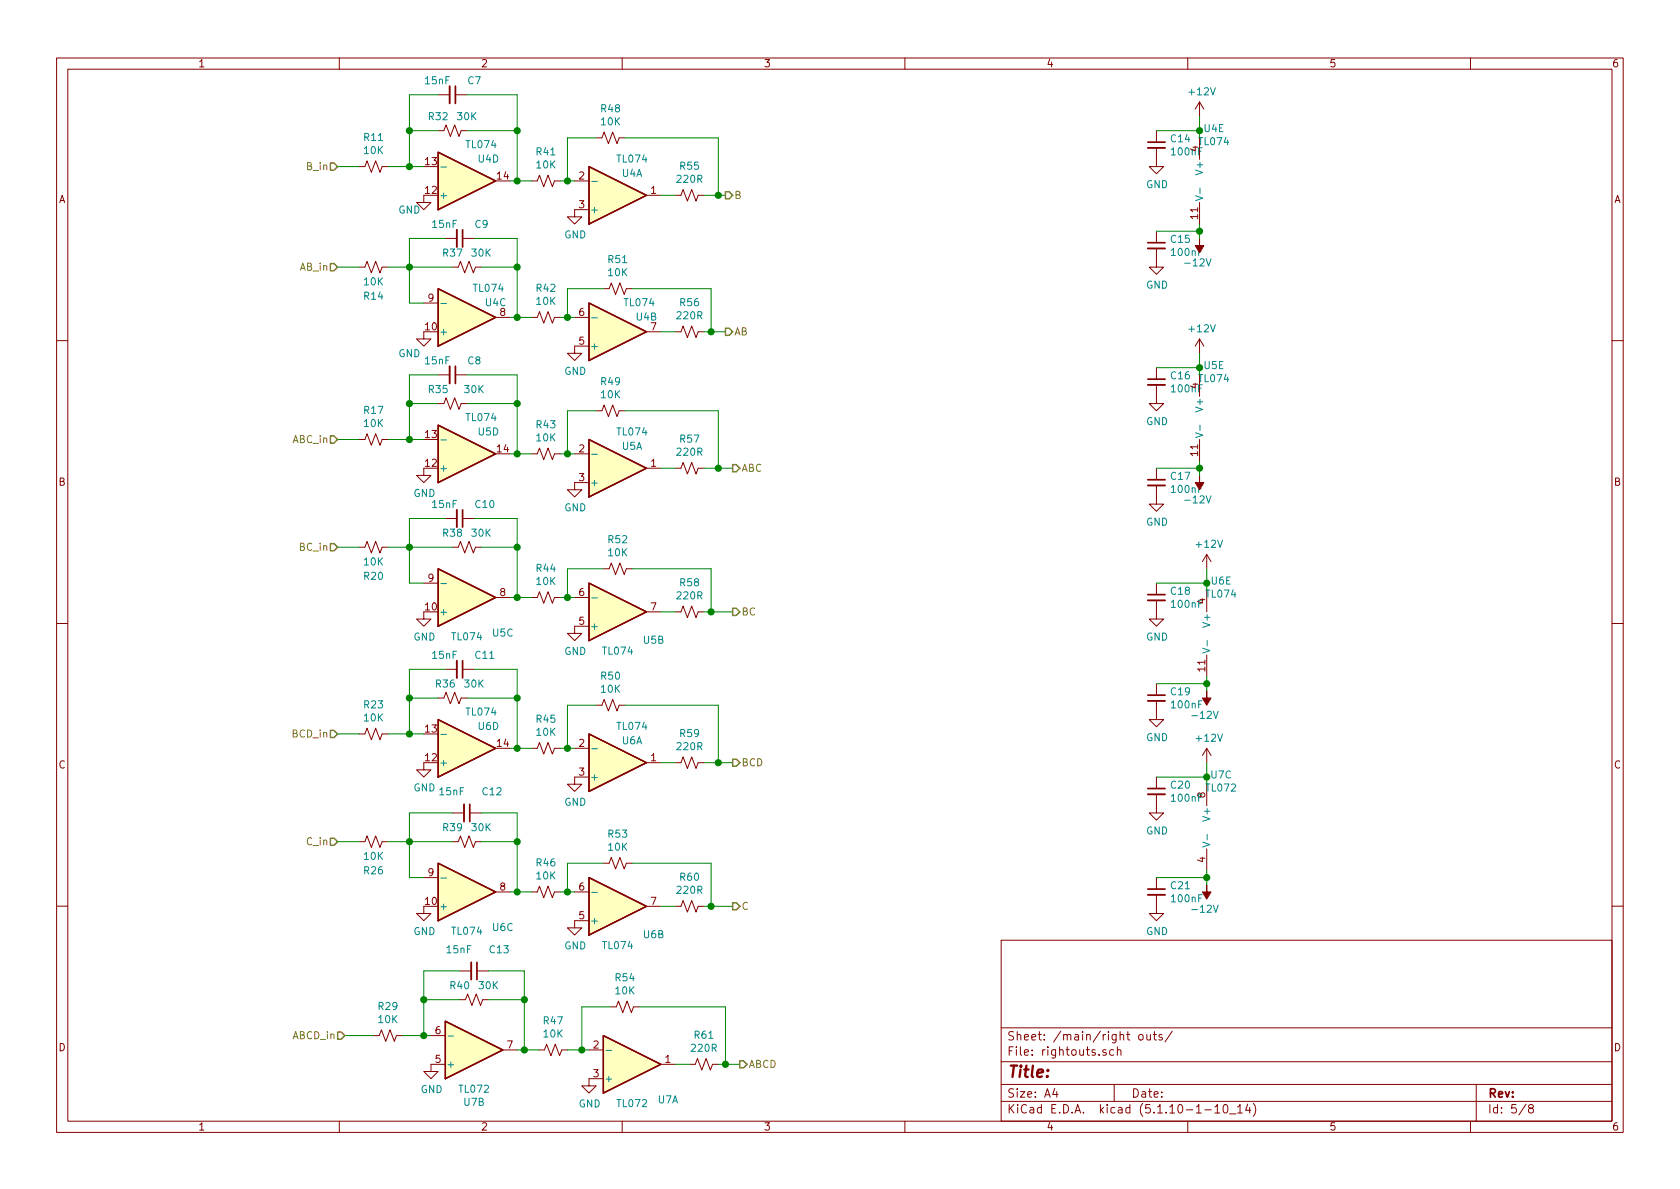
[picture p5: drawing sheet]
<svg xmlns="http://www.w3.org/2000/svg" width="297mm" height="210mm" viewBox="0 0 297 210" stroke-linecap="round" stroke-linejoin="round" font-family="sans-serif">
<g fill="none" stroke="#840000" stroke-width=".18">
<path d="M10 10.3h277v189.9h-277zM12 12.2h273v186.1h-273zM60 10.3v1.9M77.5 16.8h2M80.5 16.8h2M110 10.3v1.9M160 10.3v1.9M210 10.3v1.9M212.1 18v2.6M212.1 18l-.8 1.3M212.1 18l.8 1.3M260 10.3v1.9"/>
<path d="M63.5 29.5h1l.4-1.1 .8 2.1 .7-2.1 .8 2.1 .4-1h1M74.9 34.5v1.3h1.3l-1.3 1.3-1.2-1.3h1.2M77.5 23.1h1l.4-1 .7 2 .8-2 .8 2 .3-1h1M94 32h1l.4-1 .7 2 .8-2 .8 2 .3-1h1.1M101.6 32h2.5M104.1 37.1h-2.5v1.2h1.3l-1.3 1.3-1.3-1.3h1.3M105.4 24.4h1l.4-1 .8 2 .7-2 .8 2 .4-1h1M114.3 34.5h2.5M119.4 34.5h1l.4-1 .7 2.1 .8-2.1 .8 2.1 .3-1.1h1.1M204.5 26.2v3.3h1.2l-1.2 1.2-1.3-1.2h1.3M204.5 23.1v2M212.1 24.4v3.8"/>
<path d="M212.1 35.8v3.8M63.5 47.2h1l.4-1 .8 2.1 .7-2.1 .8 2.1 .4-1.1h1M74.9 58.7v1.2h1.3l-1.3 1.3-1.2-1.3h1.2M74.9 53.6h2.6M78.7 42.2h2.1M80 47.2h1l.4-1 .8 2.1 .7-2.1 .8 2.1 .4-1.1h1M81.8 42.2h2M87.6 56.1h2.6M94 56.1h1l.4-1 .7 2 .8-2 .8 2 .3-1h1.1M101.6 56.1h2.5M106.7 51h1l.4-1 .7 2.1 .8-2.1 .8 2.1 .3-1.1h1.1M114.3 58.7h2.5"/>
<path d="M119.4 58.7h1l.4-1 .7 2 .8-2 .8 2 .3-1h1.1M204.5 43.9v3.3h1.2l-1.2 1.3-1.3-1.3h1.3M204.5 40.9v2M212.1 59.9l-.8 1.3M212.1 59.9v2.6M212.1 59.9l.8 1.3M10 60.2h2M63.5 77.7h1l.4-1 .8 2 .7-2 .8 2 .4-1h1M77.5 71.4h1l.4-1 .7 2 .8-2 .8 2 .3-1h1M77.5 66.3h2M80.5 66.3h2M104.1 61.2h-2.5v1.3h1.3l-1.3 1.2-1.3-1.2h1.3"/>
<path d="M105.4 72.6h1l.4-1 .8 2.1 .7-2.1 .8 2.1 .4-1.1h1M204.5 68.1v3.3h1.2l-1.2 1.2-1.3-1.2h1.3M204.5 65v2.1M212.1 66.3v3.8M212.1 77.7v3.8M285 60.2h2M63.5 96.8h1l.4-1 .8 2 .7-2 .8 2 .4-1h1M74.9 82.8v1.3h1.3l-1.3 1.2-1.2-1.2h1.2M78.7 91.7h2.1M80 96.8h1l.4-1 .8 2 .7-2 .8 2 .4-1h1M81.8 91.7h2M94 80.3h1l.4-1.1 .7 2.1 .8-2.1 .8 2.1 .3-1h1.1"/>
<path d="M101.6 80.3h2.5M104.1 85.3h-2.5v1.3h1.3l-1.3 1.3-1.3-1.3h1.3M114.3 82.8h2.5M119.4 82.8h1l.4-1 .7 2 .8-2 .8 2 .3-1h1.1M204.5 85.8v3.3h1.2l-1.2 1.3-1.3-1.3h1.3M204.5 82.8v2M213.4 98v2.6M213.4 98l-.8 1.3M213.4 98l.7 1.3M10 110.3h2M74.9 108.2v1.3h1.3l-1.3 1.2-1.2-1.2h1.2M74.9 103.1h2.6"/>
<path d="M78.7 118.4h2.1M81.8 118.4h2M87.6 105.7h2.6M94 105.7h1l.4-1.1 .7 2.1 .8-2.1 .8 2.1 .3-1h1.1M101.6 105.7h2.5M104.1 110.7h-2.5v1.3h1.3l-1.3 1.3-1.3-1.3h1.3M106.7 100.6h1l.4-1 .7 2 .8-2 .8 2 .3-1h1.1M114.3 108.2h2.5M119.4 108.2h1l.4-1 .7 2 .8-2 .8 2 .3-1h1.1M204.5 106.2v3.3h1.2l-1.2 1.2-1.3-1.2h1.3M204.5 103.1v2.1M213.4 104.4v3.8"/>
<path d="M213.4 115.8v3.8M285 110.3h2M63.5 129.8h1l.4-1 .8 2 .7-2 .8 2 .4-1h1M74.9 134.9v1.2h1.3l-1.3 1.3-1.2-1.3h1.2M77.5 123.4h1l.4-1 .7 2.1 .8-2.1 .8 2.1 .3-1.1h1M94 132.3h1l.4-1 .7 2 .8-2 .8 2 .3-1h1.1M101.6 132.3h2.5M104.1 137.4h-2.5v1.3h1.3l-1.3 1.2-1.3-1.2h1.3M105.4 124.7h1l.4-1 .8 2 .7-2 .8 2 .4-1h1M114.3 134.9h2.5M119.4 134.9h1l.4-1 .7 2 .8-2 .8 2 .3-1h1.1M204.5 123.9v3.3h1.2l-1.2 1.3-1.3-1.3h1.3"/>
<path d="M204.5 120.9v2M204.5 137.4v2M213.4 132.3v2.6M213.4 138.7v3.8M213.4 132.3l-.8 1.3M213.4 132.3l.7 1.3M63.5 148.8h1l.4-1 .8 2.1 .7-2.1 .8 2.1 .4-1.1h1M74.9 155.2h2.6M80 148.8h1l.4-1 .8 2.1 .7-2.1 .8 2.1 .4-1.1h1M80 143.8h2M83.1 143.8h2M87.6 157.7h2.6"/>
<path d="M94 157.7h1l.4-1 .7 2 .8-2 .8 2 .3-1h1.1M101.6 157.7h2.5M106.7 152.6h1l.4-1 .7 2.1 .8-2.1 .8 2.1 .3-1.1h1.1M204.5 158.2v3.3h1.2l-1.2 1.3-1.3-1.3h1.3M204.5 140.5v3.3h1.2l-1.2 1.2-1.3-1.2h1.3M204.5 155.2v2M213.4 150.1v3.8M10 160.2h2M74.9 160.3v1.2h1.3l-1.3 1.3-1.2-1.3h1.2M81.3 176.8h1l.4-1 .7 2 .8-2 .8 2 .3-1h1.1M81.3 171.7h2M84.3 171.7h2.1"/>
<path d="M104.1 162.8h-2.5v1.3h1.3l-1.3 1.2-1.3-1.2h1.3M107.9 178h1.1l.3-1 .8 2.1 .8-2.1 .7 2.1 .4-1.1h1M114.3 160.3h2.5M119.4 160.3h1l.4-1 .7 2 .8-2 .8 2 .3-1h1.1M177 166.3h108v32h-108zM285 160.2h2M60 198.3v1.9M66 183.1h1.1l.3-1 .8 2 .8-2 .7 2 .4-1h1M76.2 183.1h2.5M78.7 188.2h-2.5v1.3h1.3l-1.3 1.2-1.3-1.2h1.3M88.9 185.7h2.5M95.2 185.7h1.1l.3-1 .8 2 .8-2 .7 2 .4-1h1"/>
<path d="M104.1 185.7h2.6M106.7 190.7h-2.6v1.3h1.3l-1.3 1.3-1.2-1.3h1.2M110 198.3v1.9M116.8 188.2h2.6M121.9 188.2h1l.4-1 .8 2 .7-2 .8 2 .4-1h1M160 198.3v1.9M177 194.8h108M177 191.8h108M177 187.8h108M177 181.8h108M186.5 192.5l-.4 1h1M186.8 193v1"/>
<path d="M195.6 185.7a.37 .37 0 0 0-.6 .1v.2l.6 .2v.1l-.2 .3-.4-.1M196.9 185.7l-.4-.1-.3 .3 .1 .6 .2 .1 .4-.1M197 191.8v3M197.6 185.7a.37 .37 0 0 1 .6 .1v.8M197.6 185.1v1.5M201.4 183.1l.2-.2 .5 .2v.7l-.3 .1-.4-.1zM202.8 182.9v.9l.4 .1 .2-.1M203.4 182.9v1M203.9 182.9h.6M204.1 182.4v1.3l.4 .2M205.5 183l-.4-.1-.2 .2 .1 .3 .5 .1v.3h-.6M207.3 182.3l-1.3 2"/>
<path d="M210 198.3v1.9M213 196.3h1.2M214.8 195.8l.4-.5v1.5M214.8 196.8h.9M216.4 195.5l.3-.2a.94 .94 0 0 1 0 1.5l-.4-.3v-.6zM217.4 197h1.1M218.8 195.8l.5-.5v1.5M218.8 196.8h.9M220.6 195.2l-.4 1.1h1M221 195.8v1M221.6 195.1a1.71 1.71 0 0 1 0 2.3M260 198.3v1.9"/>
<path d="M261 191.8v6.5M269.8 195.2l-1.2 2M270.6 196l-.3-.2v-.2l.3-.3h.2l.3 .3-.1 .2-.6 .2a.48 .48 0 0 0-.1 .7l.3 .1 .4-.1a.48 .48 0 0 0-.2-.7"/>
</g>
<g fill="none" stroke="#840000" stroke-width=".33">
<path d="M79.5 15.2v3.1M202.9 26.2h3.1M80.8 40.6v3.1M202.9 43.9h3.1M79.5 64.8v3M202.9 68.1h3.1M80.8 90.2v3M202.9 85.8h3.1M80.8 116.8v3.1M202.9 106.2h3.1M202.9 123.9h3.1M82 142.2v3.1"/>
<path d="M202.9 158.2h3.1M202.9 140.5h3.1M83.3 170.2v3"/>
</g>
<g fill="none" stroke="#840000" stroke-width=".3">
<path d="M80.5 15.2v3.1M202.9 25.1h3.1M81.8 40.6v3.1M202.9 42.9h3.1M80.5 64.8v3M202.9 67.1h3.1M81.8 90.2v3M202.9 84.8h3.1M81.8 116.8v3.1M202.9 105.2h3.1M202.9 139.4h3.1M202.9 122.9h3.1"/>
<path d="M83.1 142.2v3.1M202.9 157.2h3.1M84.3 170.2v3"/>
</g>
<g fill="#ffffc2" stroke="#ffffc2" stroke-width=".18">
<path d="M77.5 26.9l10.1 5.1-10.1 5.1z"/>
<path d="M77.5 51l10.1 5.1-10.1 5.1z"/>
<path d="M104.1 29.5l10.2 5-10.2 5.1z"/>
<path d="M104.1 53.6l10.2 5.1-10.2 5z"/>
<path d="M78.7 180.6l10.2 5.1-10.2 5z"/>
<path d="M106.7 183.1l10.1 5.1-10.1 5.1z"/>
<path d="M104.1 155.2l10.2 5.1-10.2 5z"/>
<path d="M104.1 129.8l10.2 5.1-10.2 5z"/>
<path d="M77.5 152.6l10.1 5.1-10.1 5.1z"/>
<path d="M77.5 127.2l10.1 5.1-10.1 5.1z"/>
<path d="M104.1 103.1l10.2 5.1-10.2 5.1z"/>
<path d="M104.1 77.7l10.2 5.1-10.2 5.1z"/>
<path d="M77.5 100.6l10.1 5.1-10.1 5z"/>
<path d="M77.5 75.2l10.1 5.1-10.1 5z"/>
</g>
<g fill="none" stroke="#840000" stroke-width=".25">
<path d="M77.5 26.9l10.1 5.1-10.1 5.1zM104.1 29.5l10.2 5-10.2 5.1zM77.5 51l10.1 5.1-10.1 5.1zM104.1 53.6l10.2 5.1-10.2 5zM77.5 75.2l10.1 5.1-10.1 5zM104.1 77.7l10.2 5.1-10.2 5.1zM77.5 100.6l10.1 5.1-10.1 5zM104.1 103.1l10.2 5.1-10.2 5.1zM77.5 127.2l10.1 5.1-10.1 5.1zM104.1 129.8l10.2 5.1-10.2 5zM77.5 152.6l10.1 5.1-10.1 5.1zM104.1 155.2l10.2 5.1-10.2 5z"/>
<path d="M78.7 180.6l10.2 5.1-10.2 5zM106.7 183.1l10.1 5.1-10.1 5.1z"/>
</g>
<g fill="none" stroke="#008484" stroke-width=".18">
<path d="M78 29.5h.9M104.6 32.1h1M211.4 34.6l1.2 .4-1.2 .5M212.2 33.2v1M78 53.7h.9M104.6 56.2h1M78 77.8h.9M211.4 76.5l1.2 .5-1.2 .4M212.2 75.2v.9M104.6 80.3h1M78 103.2h.9M104.6 105.7h1"/>
<path d="M212.6 114.6l1.3 .5-1.3 .4M213.4 113.3v.9M78 129.9h.9M104.6 132.4h1M78 155.3h.9M104.6 157.8h1M212.6 148.9l1.3 .4-1.3 .5M213.4 147.5v1M79.2 183.2h1M107.2 185.7h1"/>
</g>
<g fill="#840000" stroke="#840000" stroke-width=".18">
<path d="M212.1 42.2v1.2h.8l-.8 1.3-.8-1.3h.8z"/>
<path d="M212.1 84.1v1.2h.8l-.8 1.3-.8-1.3h.8z"/>
<path d="M213.4 122.2v1.2h.7l-.7 1.3-.8-1.3h.8z"/>
<path d="M213.4 156.5v1.2h.7l-.7 1.3-.8-1.3h.8z"/>
</g>
<g fill="none" stroke="#008400" stroke-width=".18">
<path d="M77.5 16.8h-5.1v12.7M82.5 16.8h8.9v15.2M59.7 29.5h3.8M68.6 29.5h6.3M72.4 23.1h5.1M82.5 23.1h8.9M90.2 32h3.8M99.1 32h2.5M105.4 24.4h-5.1v7.6M110.5 24.4h16.5v10.1M116.8 34.5h2.6M124.5 34.5h3.8"/>
<path d="M204.5 23.1h7.6M212.1 20.6v3.8M212.1 39.6v2.6M59.7 47.2h3.8M68.6 47.2h11.4M78.7 42.2h-6.3v11.4h2.5M83.8 42.2h7.6v13.9M85.1 47.2h6.3M90.2 56.1h3.8M99.1 56.1h2.5M106.7 51h-6.4v5.1M111.8 51h13.9v7.7"/>
<path d="M116.8 58.7h2.6M124.5 58.7h3.8M204.5 40.9h7.6M59.7 77.7h3.8M68.6 77.7h6.3M72.4 71.4h5.1M77.5 66.3h-5.1v11.4M82.5 66.3h8.9v14M82.5 71.4h8.9M105.4 72.6h-5.1v7.7M110.5 72.6h16.5v10.2M204.5 65h7.6"/>
<path d="M212.1 62.5v3.8M59.7 96.8h3.8M68.6 96.8h11.4M78.7 91.7h-6.3v11.4h2.5M83.8 91.7h7.6v14M85.1 96.8h6.3M90.2 80.3h3.8M99.1 80.3h2.5M116.8 82.8h2.6M124.5 82.8h5M204.5 82.8h7.6M212.1 81.5v2.6"/>
<path d="M78.7 118.4h-6.3v11.4M83.8 118.4h7.6v13.9M90.2 105.7h3.8M99.1 105.7h2.5M106.7 100.6h-6.4v5.1M111.8 100.6h13.9v7.6M116.8 108.2h2.6M124.5 108.2h5M204.5 103.1h8.9M213.4 100.6v3.8M213.4 119.6v2.6M59.7 129.8h3.8"/>
<path d="M68.6 129.8h6.3M72.4 123.4h5.1M82.5 123.4h8.9M90.2 132.3h3.8M99.1 132.3h2.5M105.4 124.7h-5.1v7.6M110.5 124.7h16.5v10.2M116.8 134.9h2.6M124.5 134.9h5M204.5 120.9h8.9M204.5 137.4h8.9M213.4 134.9v3.8"/>
<path d="M59.7 148.8h3.8M68.6 148.8h11.4M80 143.8h-7.6v11.4h2.5M85.1 143.8h6.3v13.9M85.1 148.8h6.3M90.2 157.7h3.8M99.1 157.7h2.5M106.7 152.6h-6.4v5.1M111.8 152.6h13.9v7.7M204.5 155.2h8.9M213.4 153.9v2.6M74.9 176.8h6.4"/>
<path d="M81.3 171.7h-6.4v11.4M86.4 171.7h6.3v14M86.4 176.8h6.3M107.9 178h-5v7.7M113 178h15.3v10.2M116.8 160.3h2.6M124.5 160.3h5M61 183.1h5M71.1 183.1h5.1M91.4 185.7h3.8M100.3 185.7h3.8M119.4 188.2h2.5"/>
<path d="M127 188.2h3.8"/>
</g>
<g fill="none" stroke="#848400" stroke-width=".25">
<path d="M58.4 28.8h.7l.6 .7-.6 .6h-.7zM128.3 33.9h.6l.6 .6-.6 .7h-.6zM58.4 46.6h.7l.6 .6-.6 .7h-.7zM128.3 58h.6l.6 .7-.6 .6h-.6zM58.4 77.1h.7l.6 .6-.6 .7h-.7zM58.4 96.1h.7l.6 .7-.6 .6h-.7zM129.5 82.2h.7l.6 .6-.6 .6h-.7zM129.5 107.6h.7l.6 .6-.6 .6h-.7zM58.4 129.2h.7l.6 .6-.6 .6h-.7zM129.5 134.2h.7l.6 .7-.6 .6h-.7zM58.4 148.2h.7l.6 .6-.6 .7h-.7zM129.5 159.6h.7l.6 .7-.6 .6h-.7z"/>
<path d="M59.7 182.5h.6l.7 .6-.7 .7h-.6zM130.8 187.6h.6l.7 .6-.7 .6h-.6z"/>
</g>
<g fill="#008400" stroke="#008400" stroke-width=".25">
<circle cx="125.7" cy="58.7" r=".51"/>
<circle cx="127" cy="34.5" r=".51"/>
<circle cx="100.3" cy="157.7" r=".51"/>
<circle cx="91.4" cy="157.7" r=".51"/>
<circle cx="72.4" cy="148.8" r=".51"/>
<circle cx="91.4" cy="148.8" r=".51"/>
<circle cx="100.3" cy="132.3" r=".51"/>
<circle cx="91.4" cy="132.3" r=".51"/>
<circle cx="72.4" cy="129.8" r=".51"/>
<circle cx="213.4" cy="120.9" r=".51"/>
<circle cx="72.4" cy="123.4" r=".51"/>
<circle cx="100.3" cy="105.7" r=".51"/>
<circle cx="91.4" cy="105.7" r=".51"/>
<circle cx="91.4" cy="123.4" r=".51"/>
<circle cx="72.4" cy="96.8" r=".51"/>
<circle cx="100.3" cy="80.3" r=".51"/>
<circle cx="91.4" cy="80.3" r=".51"/>
<circle cx="213.4" cy="137.4" r=".51"/>
<circle cx="100.3" cy="56.1" r=".51"/>
<circle cx="91.4" cy="96.8" r=".51"/>
<circle cx="91.4" cy="56.1" r=".51"/>
<circle cx="72.4" cy="47.2" r=".51"/>
<circle cx="100.3" cy="32" r=".51"/>
<circle cx="72.4" cy="71.4" r=".51"/>
<circle cx="91.4" cy="32" r=".51"/>
<circle cx="72.4" cy="29.5" r=".51"/>
<circle cx="91.4" cy="71.4" r=".51"/>
<circle cx="128.3" cy="188.2" r=".51"/>
<circle cx="102.9" cy="185.7" r=".51"/>
<circle cx="92.7" cy="185.7" r=".51"/>
<circle cx="74.9" cy="183.1" r=".51"/>
<circle cx="74.9" cy="176.8" r=".51"/>
<circle cx="127" cy="82.8" r=".51"/>
<circle cx="91.4" cy="47.2" r=".51"/>
<circle cx="125.7" cy="108.2" r=".51"/>
<circle cx="92.7" cy="176.8" r=".51"/>
<circle cx="72.4" cy="23.1" r=".51"/>
<circle cx="127" cy="134.9" r=".51"/>
<circle cx="125.7" cy="160.3" r=".51"/>
<circle cx="91.4" cy="23.1" r=".51"/>
<circle cx="212.1" cy="23.1" r=".51"/>
<circle cx="212.1" cy="40.9" r=".51"/>
<circle cx="213.4" cy="155.2" r=".51"/>
<circle cx="212.1" cy="65" r=".51"/>
<circle cx="212.1" cy="82.8" r=".51"/>
<circle cx="213.4" cy="103.1" r=".51"/>
<circle cx="72.4" cy="77.7" r=".51"/>
</g>
<text font-size="2.8" fill="#840000" x="178" y="190.5">Title:</text>
<g font-size="2.1" fill="#840000">
<text x="178" y="184">Sheet: /main/right outs/</text>
<text x="178" y="186.7">File: rightouts.sch</text>
<text x="178" y="196.9">KiCad E.D.A. kicad (5.1.10-1-10_14)</text>
<text x="178" y="194.1">Size: A4</text>
<text x="200" y="194.1">Date:</text>
<text x="263" y="194.1">Rev:</text>
<text x="263" y="196.9">Id: 5/8</text>
</g>
<g font-size="1.8" fill="#840000">
<text x="35" y="11.9">1</text>
<text x="85" y="11.9">2</text>
<text x="135" y="11.9">3</text>
<text x="185" y="11.9">4</text>
<text x="235" y="11.9">5</text>
<text x="285" y="11.9">6</text>
<text x="75.2" y="29.2">13</text>
<text x="211.8" y="26.8" transform="rotate(-90 211.8 26.8)">4</text>
<text x="10.4" y="35.9">A</text>
<text x="75.2" y="34.3">12</text>
<text x="87.9" y="31.7">14</text>
<text x="102.4" y="31.7">2</text>
<text x="115.1" y="34.3">1</text>
<text x="285.4" y="35.9">A</text>
<text x="102.4" y="36.8">3</text>
<text x="211.8" y="38.7" transform="rotate(-90 211.8 38.7)">11</text>
<text x="75.7" y="53.3">9</text>
<text x="75.2" y="58.4">10</text>
<text x="88.4" y="55.9">8</text>
<text x="102.4" y="55.9">6</text>
<text x="115.1" y="58.4">7</text>
<text x="102.4" y="61">5</text>
<text x="211.8" y="68.7" transform="rotate(-90 211.8 68.7)">4</text>
<text x="75.2" y="77.5">13</text>
<text x="75.2" y="82.5">12</text>
<text x="87.9" y="80">14</text>
<text x="102.4" y="80">2</text>
<text x="115.1" y="82.5">1</text>
<text x="211.8" y="80.6" transform="rotate(-90 211.8 80.6)">11</text>
<text x="10.4" y="85.9">B</text>
<text x="102.4" y="85.1">3</text>
<text x="285.4" y="85.9">B</text>
<text x="75.2" y="107.9">10</text>
<text x="75.7" y="102.9">9</text>
<text x="88.4" y="105.4">8</text>
<text x="102.4" y="105.4">6</text>
<text x="115.1" y="107.9">7</text>
<text x="213.1" y="106.8" transform="rotate(-90 213.1 106.8)">4</text>
<text x="102.4" y="110.5">5</text>
<text x="213.1" y="118.7" transform="rotate(-90 213.1 118.7)">11</text>
<text x="75.2" y="129.5">13</text>
<text x="10.4" y="135.9">C</text>
<text x="75.2" y="134.6">12</text>
<text x="87.9" y="132.1">14</text>
<text x="102.4" y="132.1">2</text>
<text x="102.4" y="137.2">3</text>
<text x="115.1" y="134.6">1</text>
<text x="285.4" y="135.9">C</text>
<text x="75.7" y="154.9">9</text>
<text x="213.1" y="152.5" transform="rotate(-90 213.1 152.5)">4</text>
<text x="75.2" y="160">10</text>
<text x="88.4" y="157.5">8</text>
<text x="102.4" y="157.5">6</text>
<text x="115.1" y="160">7</text>
<text x="102.4" y="162.6">5</text>
<text x="10.4" y="185.9">D</text>
<text x="77" y="182.9">6</text>
<text x="89.7" y="185.4">7</text>
<text x="104.9" y="185.4">2</text>
<text x="285.4" y="185.9">D</text>
<text x="77" y="188">5</text>
<text x="104.9" y="190.5">3</text>
<text x="117.6" y="188">1</text>
<text x="35" y="199.9">1</text>
<text x="85" y="199.9">2</text>
<text x="135" y="199.9">3</text>
<text x="185" y="199.9">4</text>
<text x="235" y="199.9">5</text>
<text x="285" y="199.9">6</text>
</g>
<g font-size="1.8" fill="#008484">
<text x="75.3" y="14.9">15nF</text>
<text x="82.8" y="14.9">C7</text>
<text x="210.4" y="16.9">+12V</text>
<text x="75.8" y="21.3">R32</text>
<text x="80.9" y="21.3">30K</text>
<text x="106.3" y="19.9">R48</text>
<text x="106.3" y="22.2">10K</text>
<text x="212.9" y="23.4">U4E</text>
<text x="64.4" y="24.9">R11</text>
<text x="64.4" y="27.2">10K</text>
<text x="82.5" y="26.2">TL074</text>
<text x="84.6" y="28.7">U4D</text>
<text x="94.9" y="27.5">R41</text>
<text x="94.9" y="29.8">10K</text>
<text x="109.2" y="28.7">TL074</text>
<text x="207.1" y="25.2">C14</text>
<text x="207.3" y="27.5">100nF</text>
<text x="212.1" y="25.7">TL074</text>
<text x="77.6" y="35.2">+</text>
<text x="110" y="31.3">U4A</text>
<text x="119.8" y="32.3">220R</text>
<text x="120.3" y="30">R55</text>
<text x="202.6" y="33.3">GND</text>
<text x="212.7" y="30.5" transform="rotate(-90 212.7 30.5)">V+</text>
<text x="70.4" y="37.8">GND</text>
<text x="76.5" y="40.3">15nF</text>
<text x="84" y="40.3">C9</text>
<text x="104.3" y="37.7">+</text>
<text x="78.4" y="45.4">R37</text>
<text x="83.5" y="45.4">30K</text>
<text x="99.8" y="42.2">GND</text>
<text x="107.6" y="46.5">R51</text>
<text x="207.1" y="42.9">C15</text>
<text x="207.3" y="45.3">100nF</text>
<text x="209.9" y="47.1">-12V</text>
<text x="64.4" y="53">R14</text>
<text x="64.4" y="50.5">10K</text>
<text x="83.8" y="51.6">TL074</text>
<text x="94.9" y="51.6">R42</text>
<text x="94.9" y="53.9">10K</text>
<text x="107.6" y="48.8">10K</text>
<text x="202.6" y="51">GND</text>
<text x="77.6" y="59.3">+</text>
<text x="85.9" y="54.1">U4C</text>
<text x="110.5" y="54.1">TL074</text>
<text x="112.5" y="56.7">U4B</text>
<text x="119.8" y="56.5">220R</text>
<text x="120.3" y="54.1">R56</text>
<text x="210.4" y="58.8">+12V</text>
<text x="70.4" y="63.2">GND</text>
<text x="75.3" y="64.4">15nF</text>
<text x="82.8" y="64.4">C8</text>
<text x="104.3" y="61.8">+</text>
<text x="212.9" y="65.3">U5E</text>
<text x="75.8" y="69.5">R35</text>
<text x="82.2" y="69.5">30K</text>
<text x="99.8" y="66.3">GND</text>
<text x="106.3" y="68.1">R49</text>
<text x="106.3" y="70.4">10K</text>
<text x="207.1" y="67.1">C16</text>
<text x="207.3" y="69.4">100nF</text>
<text x="212.1" y="67.6">TL074</text>
<text x="64.4" y="73.2">R17</text>
<text x="64.4" y="75.5">10K</text>
<text x="82.5" y="74.5">TL074</text>
<text x="84.6" y="77">U5D</text>
<text x="94.9" y="75.7">R43</text>
<text x="109.2" y="77">TL074</text>
<text x="202.6" y="75.2">GND</text>
<text x="212.7" y="72.4" transform="rotate(-90 212.7 72.4)">V+</text>
<text x="77.6" y="83.4">+</text>
<text x="94.9" y="78">10K</text>
<text x="110" y="79.5">U5A</text>
<text x="119.8" y="80.6">220R</text>
<text x="120.3" y="78.3">R57</text>
<text x="73.1" y="87.9">GND</text>
<text x="76.5" y="89.8">15nF</text>
<text x="84.1" y="89.8">C10</text>
<text x="104.3" y="86">+</text>
<text x="207.1" y="84.9">C17</text>
<text x="207.3" y="87.2">100nF</text>
<text x="209.9" y="89">-12V</text>
<text x="78.4" y="94.9">R38</text>
<text x="83.5" y="94.9">30K</text>
<text x="99.8" y="90.4">GND</text>
<text x="202.6" y="93">GND</text>
<text x="64.4" y="100">10K</text>
<text x="94.9" y="101.1">R44</text>
<text x="107.6" y="96.1">R52</text>
<text x="107.6" y="98.4">10K</text>
<text x="211.7" y="96.9">+12V</text>
<text x="64.4" y="102.5">R20</text>
<text x="94.9" y="103.4">10K</text>
<text x="119.8" y="106">220R</text>
<text x="120.3" y="103.7">R58</text>
<text x="207.1" y="105.2">C18</text>
<text x="207.3" y="107.5">100nF</text>
<text x="213.4" y="105.7">TL074</text>
<text x="214.2" y="103.4">U6E</text>
<text x="73.1" y="113.3">GND</text>
<text x="77.6" y="108.8">+</text>
<text x="80" y="113.2">TL074</text>
<text x="87.1" y="112.6">U5C</text>
<text x="104.3" y="111.4">+</text>
<text x="113.8" y="113.8">U5B</text>
<text x="202.6" y="113.3">GND</text>
<text x="214" y="110.5" transform="rotate(-90 214 110.5)">V+</text>
<text x="76.5" y="116.5">15nF</text>
<text x="84.1" y="116.5">C11</text>
<text x="99.8" y="115.8">GND</text>
<text x="106.7" y="115.8">TL074</text>
<text x="64.4" y="125.3">R23</text>
<text x="77.1" y="121.6">R36</text>
<text x="82.2" y="121.6">30K</text>
<text x="106.3" y="120.2">R50</text>
<text x="106.3" y="122.5">10K</text>
<text x="207.1" y="123">C19</text>
<text x="207.3" y="125.3">100nF</text>
<text x="64.4" y="127.6">10K</text>
<text x="82.5" y="126.5">TL074</text>
<text x="84.6" y="129.1">U6D</text>
<text x="94.9" y="127.8">R45</text>
<text x="94.9" y="130.1">10K</text>
<text x="109.2" y="129.1">TL074</text>
<text x="110" y="131.6">U6A</text>
<text x="120.3" y="130.3">R59</text>
<text x="202.6" y="131.1">GND</text>
<text x="211.1" y="127.1">-12V</text>
<text x="211.7" y="131.2">+12V</text>
<text x="77.6" y="135.5">+</text>
<text x="119.8" y="132.7">220R</text>
<text x="214.1" y="137.7">U7C</text>
<text x="73.1" y="139.9">GND</text>
<text x="77.8" y="140.6">15nF</text>
<text x="85.4" y="140.6">C12</text>
<text x="99.8" y="142.5">GND</text>
<text x="104.3" y="138">+</text>
<text x="207.1" y="139.5">C20</text>
<text x="207.3" y="141.8">100nF</text>
<text x="213.1" y="141.1" transform="rotate(-90 213.1 141.1)">8</text>
<text x="213.4" y="140">TL072</text>
<text x="78.4" y="147">R39</text>
<text x="83.5" y="147">30K</text>
<text x="107.6" y="148.1">R53</text>
<text x="202.6" y="147.6">GND</text>
<text x="214" y="144.8" transform="rotate(-90 214 144.8)">V+</text>
<text x="64.4" y="154.6">R26</text>
<text x="64.4" y="152.1">10K</text>
<text x="94.9" y="153.2">R46</text>
<text x="94.9" y="155.5">10K</text>
<text x="107.6" y="150.4">10K</text>
<text x="120.3" y="155.7">R60</text>
<text x="77.6" y="160.9">+</text>
<text x="119.8" y="158.1">220R</text>
<text x="207.1" y="157.2">C21</text>
<text x="207.3" y="159.6">100nF</text>
<text x="211.1" y="161.4">-12V</text>
<text x="73.1" y="165.3">GND</text>
<text x="80" y="165.3">TL074</text>
<text x="87.1" y="164.6">U6C</text>
<text x="99.8" y="167.9">GND</text>
<text x="104.3" y="163.4">+</text>
<text x="106.7" y="167.8">TL074</text>
<text x="113.8" y="165.9">U6B</text>
<text x="202.6" y="165.3">GND</text>
<text x="79.1" y="168.6">15nF</text>
<text x="86.6" y="168.6">C13</text>
<text x="108.9" y="173.5">R54</text>
<text x="67" y="178.6">R29</text>
<text x="79.7" y="174.9">R40</text>
<text x="84.7" y="174.9">30K</text>
<text x="108.9" y="175.8">10K</text>
<text x="67" y="180.9">10K</text>
<text x="96.2" y="181.1">R47</text>
<text x="96.2" y="183.5">10K</text>
<text x="122.4" y="186">220R</text>
<text x="122.8" y="183.7">R61</text>
<text x="78.9" y="188.8">+</text>
<text x="106.8" y="191.4">+</text>
<text x="74.4" y="193.3">GND</text>
<text x="81.3" y="193.2">TL072</text>
<text x="82.1" y="195.5">U7B</text>
<text x="102.3" y="195.8">GND</text>
<text x="109.2" y="195.8">TL072</text>
<text x="116.4" y="195.1">U7A</text>
</g>
<g font-size="1.8" fill="#848400">
<text x="54.3" y="30.1">B_in</text>
<text x="129.8" y="35.2">B</text>
<text x="53.1" y="47.9">AB_in</text>
<text x="129.8" y="59.3">AB</text>
<text x="51.8" y="78.4">ABC_in</text>
<text x="131.1" y="83.4">ABC</text>
<text x="53.1" y="97.4">BC_in</text>
<text x="131.1" y="108.8">BC</text>
<text x="51.8" y="130.4">BCD_in</text>
<text x="131.1" y="135.5">BCD</text>
<text x="54.3" y="149.5">C_in</text>
<text x="131.1" y="160.9">C</text>
<text x="51.8" y="183.8">ABCD_in</text>
<text x="132.3" y="188.8">ABCD</text>
</g>
</svg>
